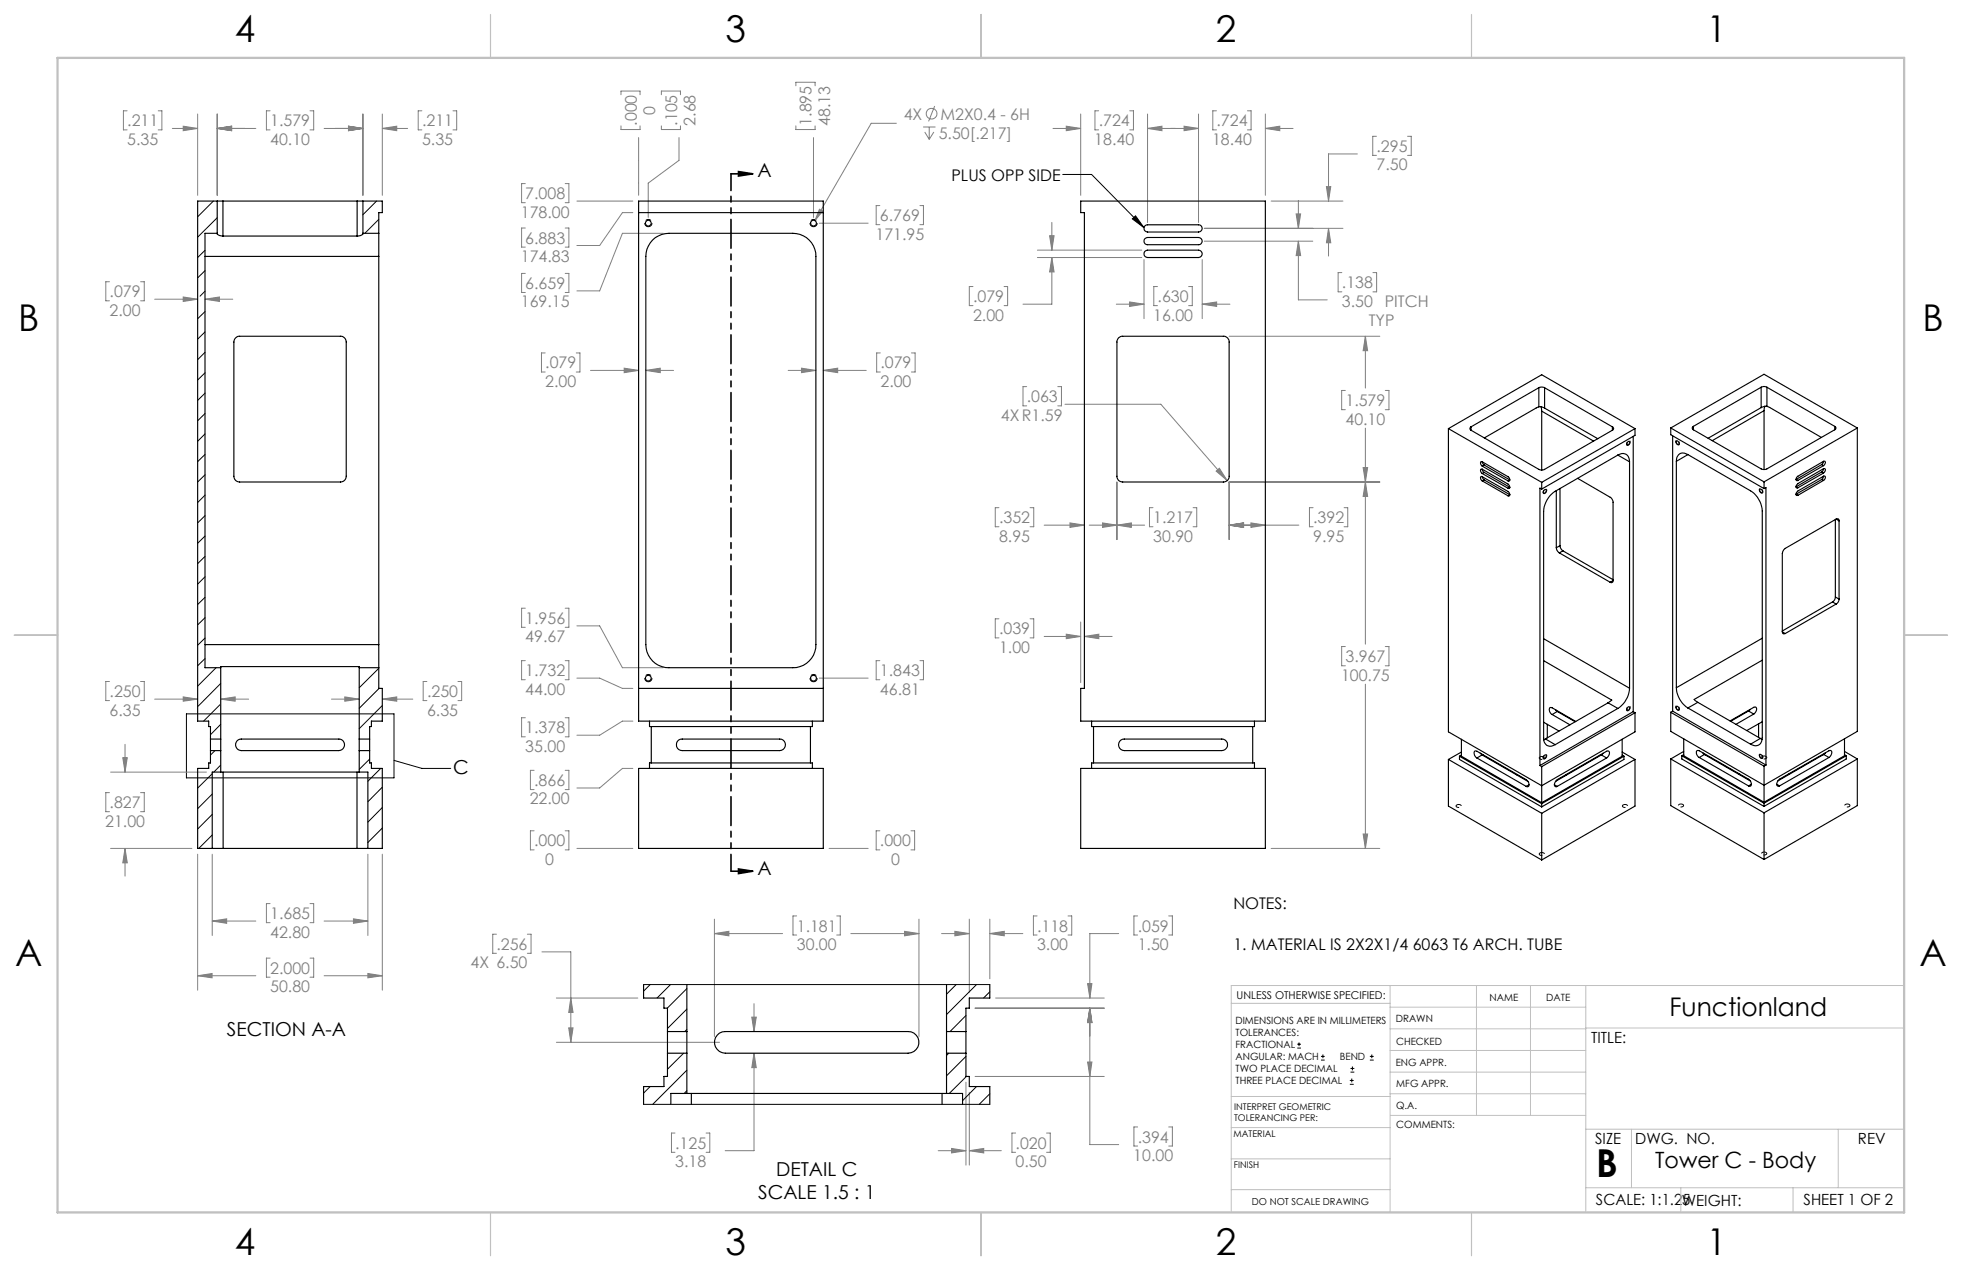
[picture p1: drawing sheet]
<svg xmlns="http://www.w3.org/2000/svg" width="432mm" height="279mm" viewBox="0 0 432 279" stroke-linecap="round" stroke-linejoin="round" font-family="sans-serif">
<g fill="none" stroke="#808080" stroke-width=".22">
<path d="M175.2 18.9v-.8h4.2v.8M28 24.4h-.8v4.2h.8M34.8 24.4h.8v4.2h-.8M37.9 28.3h5.6M40.3 27.8l3.2 .5-3.2 .5zM43.5 25.1v17.9M47.8 28.3l3.2-.5v1zM47.8 28.3h8.5M47.8 25.1v17.9M59.4 24.4h-.8v4.2h.8M68.2 24.4h.8v4.2h-.8M71.3 28.3h8.6"/>
<path d="M76.7 27.8l3.2 .5-3.2 .5zM79.9 25.1v17.9M84.1 28.3l3.2-.5v1zM84.1 28.3h5.6M84.1 25.1v17.9M92.9 24.4h-.9v4.2h.9M99.7 24.4h.8v4.2h-.8M136.7 20.8v-.8h4.2v.8M136.7 27.7v.8h4.2v-.8M140.5 30.3v12.7M145.6 27.7v.8h4.2v-.8M145.6 20.8v-.8h4.2v.8"/>
<path d="M149.4 30.3v5l-6.7 5v7.5M175.2 27.7v.8h4.2v-.8M179 30.3v17.5M197.3 27.1h-5.6l-12.3 21.4M203.2 27.9h2.7M203.5 29l1 1.7M204.5 27.9v2.8M205.5 29l-1 1.7M205.7 23.3l-1.3 3.4M231.7 28.3h6.1M234.7 27.8l3.1 .5-3.1 .5zM237.8 25.1v17.9"/>
<path d="M241.8 24.4h-.8v4.2h.8M248.6 24.4h.8v4.2h-.8M252.6 28.3l3.1-.5v1zM252.6 25.1v23.9M252.6 28.3h11.2M260.6 27.8l3.2 .5-3.2 .5zM263.8 25.1v23.9M267.7 24.4h-.8v4.2h.8M274.5 24.4h.8v4.2h-.8M278.5 28.3l3.2-.5v1zM278.5 28.3h6.1M278.5 25.1v17.9"/>
<path d="M298.7 33.9h-6.3v10.3M302.9 30h-.8v4.2h.8M309.8 30h.8v4.2h-.8M115.6 40.4h-.8v4.2h.8M115.6 50.2h-.8v4.2h.8M124.4 40.4h.8v4.2h-.8M124.4 50.2h.8v4.2h-.8M127 44.2h12.3M139.3 46.8h-2.3l-5 7.2h-5M145.9 51.3h-8.9l-5 12.7h-5M180.3 49.1h10.8M180.3 46l.7 .5-1.6 2z"/>
<path d="M193.6 45.2h-.8v4.2h.8M202.5 45.2h.7v4.2h-.7M228.3 55h23M228.3 56.7h23M231 51.9h1l-.5 3.1zM231.5 56.7l.5 3.1h-1zM231.5 56.7v10.2h-6.4M231.5 48.9v6.1M251.8 57.1v13M264.6 57.1v13M265 50.2h30.6M265 53.1h23.9"/>
<path d="M279.8 44.2h15.8M285.3 47.1h.9l-.4 3.1zM285.8 53.1l.4 3.1h-.9zM285.8 53.1v12.9h6.3M285.8 44.1v6.1M291.9 41.1h1l-.5 3.1zM292.4 50.2l.5 3.2h-1zM292.4 50.2v6.1M295.3 60h-.8v4.2h.8M302.2 60h.8v4.2h-.8M24.1 62h-.8v4.2h.8M30.9 62h.9v4.2h-.9"/>
<path d="M34 65.8h9.5M40.3 65.3l3.2 .5-3.2 .5zM45.1 65.8l3.2-.5v1zM45.1 65.8h6.1M115.6 60.1h-.8v4.2h.8M120 77.6h-.8v4.2h.8M124.4 60.1h.8v4.2h-.8M126.8 77.6h.8v4.2h-.8M193.7 77.6h-.8v4.2h.8M200.6 77.6h.8v4.2h-.8M214.1 63h-.8v4.2h.8M221 63h.8v4.2h-.8"/>
<path d="M245.7 66.9h6.1M248.6 66.4l3.2 .5-3.2 .5zM254.7 63h-.8v4.2h.8M261.6 63h.8v4.2h-.8M264.6 66.9l3.2-.5v1zM264.6 66.9h6.1M270.5 74h33.2M300.5 74l.5 3.2h-1zM300.5 74v11.4M130 81.5h10.5M137.4 81l3.1 .5-3.1 .5zM142.1 81.5l3.2-.5v1z"/>
<path d="M142.1 81.5h6.1M173.5 81.5h6.1M176.4 81l3.2 .5-3.2 .5zM181.2 81.5l3.2-.5v1zM181.2 81.5h9.4M226 85.1h-.9v4.2h.9M232.8 85.1h.8v4.2h-.8M234.4 88.9h21.1l14.6 16.8M296.1 85.9h-.8v4.2h.8M300.5 94.2v47.5M304.9 85.9h.8v4.2h-.8M219.9 111.7h-.9v4.2h.9"/>
<path d="M226.7 111.7h.8v4.2h-.8M229.8 115.5h8.9M235.5 115l3.2 .5-3.2 .5zM239.7 115.5h12.2M242.6 115l3.2 .5-3.2 .5zM245.8 115.5l3.2-.5v1zM245.8 106v12.7M253.8 111.7h-.8v4.2h.8M262.6 111.7h.8v4.2h-.8M267.7 103.6l.7-.6 1.7 2.7zM270.5 115.5l3.2-.5v1zM270.5 115.5h15.4"/>
<path d="M275.3 115l3.2 .5-3.2 .5zM289 111.7h-.8v4.2h.8M295.8 111.7h.8v4.2h-.8M300 102.9h1l-.5 3.1zM300.5 106l.5 3.2h-1zM303.7 106h-33.2v12.7M115.6 133.8h-.8v4.2h.8M124.4 133.8h.8v4.2h-.8M127 137.7h5l5 9.2h8.9M219.9 136.1h-.9v4.2h.9M226.7 136.1h.8v4.2h-.8M234.7 139.5l3.1 .5-3.1 .5z"/>
<path d="M237.8 136.8v13.4M24.1 149.9h-.8v4.2h.8M30.9 149.9h.9v4.2h-.9M34 153.8h9.5M40.3 153.3l3.2 .5-3.2 .5zM48.6 153.8l3.2-.5v1zM48.6 153.8h6.1M73 153.8h6.1M75.9 153.3l3.2 .5-3.2 .5zM84.1 153.8l3.2-.5v1zM84.1 153.8h6.7M93.9 149.9h-.8v4.2h.8"/>
<path d="M100.8 149.9h.8v4.2h-.8M115.6 157.9h-.8v4.2h.8M115.6 145.3h-.8v4.2h.8M124.4 145.3h.8v4.2h-.8M124.4 157.9h.8v4.2h-.8M127 149.2h5l5 2.2h2.3M139.3 158.6h-2.3l-5 3.1h-5M180.3 149.2h10.8M193.6 145.3h-.8v4.2h.8M202.5 145.3h.7v4.2h-.7M229.8 140h8M238.7 140l3.1-.5v1z"/>
<path d="M238.7 140h6.1M296.1 142.2h-.8v4.3h.8M300.5 150.5v36.2M304.9 142.2h.8v4.3h-.8M24.1 174.4h-.8v4.2h.8M24.3 169.9h21.1M27 166.7h1l-.5 3.2zM27.5 163.8v6.1M30.9 174.4h.9v4.2h-.9M117.5 169.5h-.8v4.2h.8M124.4 169.5h.8v4.2h-.8M139.3 169.1h-2.3l-5 4.3h-5"/>
<path d="M24.3 186.7h17.9M27.5 186.7l.5 3.1h-1zM27.5 186.7v6.1M43.5 187.9v29.9M46.7 187.9v17.9M59.4 198.8h-.8v4.2h.8M68.2 198.8h.8v4.2h-.8M81 187.9v17.9M84.1 187.9v29.9M117.5 182.8h-.8v4.2h.8M124.4 182.8h.8v4.2h-.8M127 186.7h12.3"/>
<path d="M182.5 186.7h8.6M193.6 182.8h-.8v4.2h.8M200.5 182.8h.8v4.2h-.8M279.8 186.7h23.9M300 183.5h1l-.5 3.2zM43.5 214.7l3.2-.5v.9zM43.5 214.7h12.8M46.7 202.6l3.2-.5v1zM46.7 202.6h9.6M59.4 210.8h-.8v4.2h.8M68.2 210.8h.8v4.2h-.8M71.3 214.7h12.8"/>
<path d="M71.3 202.6h9.7M77.8 202.1l3.2 .5-3.2 .5zM81 214.2l3.1 .5-3.1 .4zM109.3 205.5h-.9v4.2h.9M116.1 205.5h.8v4.2h-.8M119.3 209.4h6.3v19.9M122.4 219.6h18M125.6 219.6l.5 3.1h-.9zM157.2 205.4l3.2-.5v1zM157.2 202.2v25.8M157.2 205.4h15M175.3 201.5h-.8v4.2h.8"/>
<path d="M184.1 201.5h.8v4.2h-.8M187.3 205.4h14.9M199.1 204.9l3.1 .5-3.1 .5zM202.2 202.2v25.8M207.2 205.4h6.1M210.1 204.9l3.2 .5-3.2 .5zM213.3 202.2v16.1M217.8 205.4l3.2-.5v1zM217.8 205.4h7.3M217.8 202.2v13.1M219.1 219.6h23.9M228.2 201.5h-.8v4.2h.8"/>
<path d="M235.1 201.5h.8v4.2h-.8M239.4 216.4h.9l-.4 3.2zM246.2 205.4h-6.3v14.2M250.4 201.5h-.8v4.2h.8M257.2 201.5h.8v4.2h-.8M122.4 229.3h36M125.2 226.1h.9l-.5 3.2zM165.5 223.8h.9l-.5 3.1zM165.9 231.7l.5 3.2h-.9zM165.9 231.7v21.5h-6.3M165.9 220.8v6.1M212.6 238.1v18.2"/>
<path d="M214.6 221.8h28.4M214.6 236.8h28.4M239.4 233.6h.9l-.4 3.2zM239.9 221.8l.4 3.2h-.9zM239.9 221.8v30h6.3M148.6 249.3h-.8v4.2h.8M155.4 249.3h.8v4.2h-.8M206.5 253.2h6.1M209.4 252.7l3.2 .5-3.2 .4zM213.3 253.2l3.2-.5v.9zM213.3 240.3v16M213.3 253.2h7.1"/>
<path d="M223.5 249.3h-.8v4.2h.8M230.3 249.3h.8v4.2h-.8M250.4 247.9h-.8v4.2h.8M257.2 247.9h.8v4.2h-.8"/>
<circle cx="205" cy="25" r="1.18"/>
</g>
<g fill="none" stroke="#000" stroke-width=".22">
<path d="M233.9 38.4h6.3l11.6 11.7M249.2 48.2l.7-.7 1.9 2.6zM41 157.1h45.7v14h-45.7zM86.7 167.3l6.2 1.8h6.3M285.5 230.6h.8M285.5 229.7h.8M285.9 229.3v.9M290.7 233.2h.8M290.7 232.4h.8M291.1 232v.8M297.1 238.5h.8M297.1 237.7h.8"/>
<path d="M297.2 235.9h.9M297.2 235.1h.9M297.5 237.3v.8M297.6 234.6v.9M301.5 233.2h.8M301.5 232.4h.8M301.9 232v.8"/>
</g>
<path d="M160.9 38.2h4.8M162.5 37.7l3.2 .5-3.2 .5zM160.9 191.7h4.8M162.5 191.2l3.2 .5-3.2 .5z" fill="none" stroke="#000" stroke-width=".35"/>
<g fill="none" stroke="#000" stroke-width=".22" stroke-dasharray="1.3 .6" stroke-dashoffset=".1" stroke-linecap="butt">
<path d="M358.4 97.9l-.1 .1a.52 .52 0 0 1-.3-.6 .52 .52 0 0 1 .5-.4h.2l.1 .4-.4 .5M369.2 97.8l-.3-.3a.39 .39 0 0 1 .1-.6 .39 .39 0 0 1 .5 .3l.1 .6h-.4M340 108.5l-.1 .1a.52 .52 0 0 1-.3-.6 .52 .52 0 0 1 .5-.4h.3v.4l-.4 .5M387.6 108.4l-.3-.3a.39 .39 0 0 1 0-.6 .39 .39 0 0 1 .6 .3v.6h-.3M358.4 156.3l-.1 .1a.52 .52 0 0 1-.3-.6 .52 .52 0 0 1 .5-.4h.2l.1 .4-.4 .5M369.2 156.2l-.3-.3a.39 .39 0 0 1 .1-.6 .39 .39 0 0 1 .5 .3l.1 .6h-.4M320.6 177.1a.52 .52 0 0 0 .3 .6 .52 .52 0 0 0 .6-.2l.1-.2-.2-.2h-.8M338.9 166.5v.1a.52 .52 0 0 0 .3 .6 .52 .52 0 0 0 .6-.3l.1-.2-.2-.2h-.8M340 166.9l-.1 .1a.52 .52 0 0 1-.3-.6 .52 .52 0 0 1 .5-.4h.3v.4l-.4 .5M357.2 177.1a.52 .52 0 0 0 .3 .6 .52 .52 0 0 0 .6-.2l.1-.2-.2-.2h-.8M370.4 177l-.4-.1a.39 .39 0 0 0-.6 .3 .39 .39 0 0 0 .6 .3l.5-.2-.1-.3M387.6 166.8l-.3-.3a.39 .39 0 0 1 0-.6 .39 .39 0 0 1 .6 .3v.6h-.3"/>
<path d="M388.7 166.4l-.4-.1a.39 .39 0 0 0-.6 .4 .39 .39 0 0 0 .6 .3l.5-.2-.1-.4M407 177l-.4-.1a.39 .39 0 0 0-.6 .3 .39 .39 0 0 0 .6 .3l.5-.2-.1-.3M338.9 187.6v.1a.52 .52 0 0 0 .3 .6 .52 .52 0 0 0 .6-.3l.1-.2-.2-.2h-.8M388.7 187.5l-.4-.1a.39 .39 0 0 0-.6 .4 .39 .39 0 0 0 .6 .3l.5-.2-.1-.4"/>
</g>
<path d="M142.7 49.9a.8 .8 0 0 1-.7-1.2 .8 .8 0 0 1 1.3-.1 .8 .8 0 0 1-.5 1.3h-.1M179.1 49.9a.8 .8 0 0 1-.8-1.2 .8 .8 0 0 1 1.4-.1 .8 .8 0 0 1-.5 1.3h-.1M142.7 150a.8 .8 0 0 1-.7-1.2 .8 .8 0 0 1 1.3-.1 .8 .8 0 0 1-.5 1.3h-.1M179.1 150a.8 .8 0 0 1-.8-1.2 .8 .8 0 0 1 1.4-.1 .8 .8 0 0 1-.5 1.3h-.1" fill="none" stroke="#000" stroke-width=".22" stroke-dasharray="1.3 .6" stroke-linecap="butt"/>
<path d="M160.9 38.2v153.5" fill="none" stroke="#000" stroke-width=".35" stroke-dasharray="6.3 1.3 1.3 1.3 1.3 1.3" stroke-dashoffset="2.7"/>
<g fill="none" stroke="#c0c0c0" stroke-width=".22">
<path d="M305.9 216.8v49.9M324.9 216.8v28.6M336.8 216.8v28.6M349 216.8v49.9M419.1 216.8h-148.1v49.9M271 220.7h34.9M305.9 231.1h43.1M305.9 226.3h43.1M305.9 221.6h43.1M305.9 235.9h43.1M349 226.2h70.1M271 255h34.9"/>
<path d="M271 248.1h35M271 241.2h35M305.9 240.6h43.1M306 245.4h43M349 248.4h70.1M359.1 248.4v12.9M404.6 248.4v12.9M271 261.7h34.9M349 261.3h70.1M369.9 261.3v5.4M394.6 261.3v5.4"/>
</g>
<path d="M108 3.2v9.5M215.9 3.2v9.5M323.8 3.2v9.5M3.1 139.7h9.6M419.1 139.7h9.5M108 266.7v9.6M215.9 266.7v9.6M323.8 266.7v9.6" fill="none" stroke="#c0c0c0" stroke-width=".25"/>
<path d="M12.7 12.7h406.4v254h-406.4z" fill="none" stroke="#c0c0c0" stroke-width=".5"/>
<path d="M162.5 37.7l3.2 .5-3.2 .5zM162.5 191.2l3.2 .5-3.2 .5z" fill="#000"/>
<path d="M137.4 81l3.1 .5-3.1 .5zM142.1 81.5l3.2-.5v1zM181.2 81.5l3.2-.5v1zM176.4 81l3.2 .5-3.2 .5zM180.3 46l-.9 2.5 1.6-2zM238.7 140l3.1-.5v1zM234.7 139.5l3.1 .5-3.1 .5zM234.7 27.8l3.1 .5-3.1 .5zM252.6 28.3l3.1-.5v1zM278.5 28.3l3.2-.5v1zM260.6 27.8l3.2 .5-3.2 .5zM291.9 41.1h1l-.5 3.1zM292.4 50.2l.5 3.2h-1zM285.3 47.1h.9l-.4 3.1zM285.8 53.1l.4 3.1h-.9zM248.6 66.4l3.2 .5-3.2 .5zM264.6 66.9l3.2-.5v1zM231 51.9h1l-.5 3.1zM231.5 56.7l.5 3.1h-1zM300 183.5h1l-.5 3.2zM300.5 106l.5 3.2h-1zM300.5 74l.5 3.2h-1zM300 102.9h1l-.5 3.1zM242.6 115l3.2 .5-3.2 .5zM270.5 115.5l3.2-.5v1zM245.8 115.5l3.2-.5v1zM235.5 115l3.2 .5-3.2 .5zM270.5 115.5l3.2-.5v1zM275.3 115l3.2 .5-3.2 .5zM267.7 103.6l2.4 2.1-1.7-2.7zM43.5 214.7l3.2-.5v.9zM81 214.2l3.1 .5-3.1 .4zM46.7 202.6l3.2-.5v1zM77.8 202.1l3.2 .5-3.2 .5zM27.5 186.7l.5 3.1h-1zM27 166.7h1l-.5 3.2zM40.3 153.3l3.2 .5-3.2 .5zM48.6 153.8l3.2-.5v1zM75.9 153.3l3.2 .5-3.2 .5zM84.1 153.8l3.2-.5v1zM40.3 65.3l3.2 .5-3.2 .5zM45.1 65.8l3.2-.5v1zM40.3 27.8l3.2 .5-3.2 .5zM47.8 28.3l3.2-.5v1zM47.8 28.3l3.2-.5v1zM76.7 27.8l3.2 .5-3.2 .5zM84.1 28.3l3.2-.5v1zM76.7 27.8l3.2 .5-3.2 .5zM125.6 219.6l.5 3.1h-.9zM125.2 226.1h.9l-.5 3.2zM165.5 223.8h.9l-.5 3.1zM165.9 231.7l.5 3.2h-.9zM157.2 205.4l3.2-.5v1zM199.1 204.9l3.1 .5-3.1 .5zM217.8 205.4l3.2-.5v1zM210.1 204.9l3.2 .5-3.2 .5zM239.4 216.4h.9l-.4 3.2zM239.9 221.8l.4 3.2h-.9zM239.9 221.8l.4 3.2h-.9zM239.4 233.6h.9l-.4 3.2zM213.3 253.2l3.2-.5v.9zM209.4 252.7l3.2 .5-3.2 .4z" fill="#808080"/>
<path d="M249.2 48.2l.7-.7 1.9 2.6z" fill="#000"/>
<g fill="none" stroke="#000" stroke-width=".25">
<path d="M45.1 56.4h38.3M47.8 51.3v.2l.5 .3 .8 .1M47.8 44.2h1.3M47.8 44.2h-4.3v114.4h2.4v1.2h.4v2.8M47.8 51.3h-2.7v95.6h3.5M47.8 44.2v7.1M49.1 44.2h29.5M49.1 51.9h29.5M49.1 44.2v7.7M78.6 44.2h1.3M78.6 44.2v7.7M79.9 51.3l-.3 .4-1 .2"/>
<path d="M79.9 44.2h4.2v2.6h-.7v4.5M79.9 51.3h3.5M79.9 44.2v7.1M83.4 51.3v5.1M83.4 56.4v85.4M140.5 44.2h40.7v114.4h-40.7zM140.5 46.8h40.7M143.6 52.8a5.4 5.4 0 0 1 3.6-1.5h27.3a5.1 5.1 0 0 1 5.1 5.1v85.4a5.1 5.1 0 0 1-5.1 5.1h-27.3a5.1 5.1 0 0 1-5.1-5.1v-85.4a5 5 0 0 1 1.5-3.6zM237.8 44.2h40.7v114.4h-40.7v-7.2h.9v-104.6h-.9zM252 49.7l.6-.2h11.2a.79 .79 0 0 1 .8 .8 .79 .79 0 0 1-.8 .7h-11.2a.8 .8 0 0 1-.8-.5 .8 .8 0 0 1 .2-.8zM252 52.5l.6-.3h11.2a.79 .79 0 0 1 .8 .8 .79 .79 0 0 1-.8 .8h-11.2a.78 .78 0 0 1-.8-.4 .78 .78 0 0 1 .2-.9zM252 55.3l.6-.3h11.2a.81 .81 0 0 1 .8 .8 .81 .81 0 0 1-.8 .9h-11.2a.8 .8 0 0 1-.8-.5 .8 .8 0 0 1 .2-.9z"/>
<path d="M51.9 74.3l.6-.3h22.4a1.26 1.26 0 0 1 1.3 1.2v29.6a1.26 1.26 0 0 1-1.3 1.2h-22.2a1.26 1.26 0 0 1-1.2-1.2v-29.6zM246.2 74.3l.6-.3h22.4a1.21 1.21 0 0 1 1.3 1.2v29.6a1.21 1.21 0 0 1-1.3 1.2h-22.1a1.21 1.21 0 0 1-1.3-1.2v-29.8zM318.8 94.3l20.5 11.8M318.8 94.3l20.5-11.9 20.5 11.9M318.8 94.3v66.7l20.5 11.9 20.5-11.9v-4.2M323.7 93.9a.4 .4 0 0 0-.2 .4 .4 .4 0 0 0 .2 .4M323.7 94.7l15 8.6a1.23 1.23 0 0 0 1.2 0l15-8.6M323.7 93.9v.8M338.7 85.3l.4-.1 .8 .1M338.7 89.5l-12 6.8M338.7 89.5h.5l.7 .3M338.7 85.3l-15 8.6"/>
<path d="M338.7 85.3v4.2M339.1 89.5l.2 1M339.3 90.5v12.9M339.3 90.5l11.4 6.5M339.9 85.3l15 8.6M339.9 89.8l11.7 6.7M339.9 85.3v4.5M354.9 93.9a.38 .38 0 0 1 .2 .4 .38 .38 0 0 1-.2 .4M354.9 93.9v.8M358.2 97.2l.3-.1a.44 .44 0 0 1 .1 .5 .44 .44 0 0 1-.5 .2zM359.4 96v60.6M359.8 94.3l-20.5 11.8"/>
<path d="M359.8 94.3v1.5l-20.5 11.8M367.7 94.2l20.5 11.8M367.7 94.2l20.5-11.9 20.6 11.9M367.7 94.2v1.4l20.5 11.9M368.1 95.9v60.6M369 97a.47 .47 0 0 1 .4 .3 .47 .47 0 0 1-.1 .5l-.4-.4zM372.7 93.8a.4 .4 0 0 0-.3 .4 .4 .4 0 0 0 .3 .3M372.7 94.5l15.4 8.8 .7-.1 15-8.7M372.7 93.8v.7M387.6 85.2a1.23 1.23 0 0 1 1.3 0M387.6 85.2l-14.9 8.6M387.6 89.7l-11.7 6.7"/>
<path d="M387.6 85.2v4.5M388.2 90.3v13M388.2 90.3l-11.4 6.6M388.4 89.4l-.2 .9M388.9 89.4h-.6l-.7 .3M388.9 89.4l12 6.8M388.9 85.2l14.9 8.6M388.9 85.2v4.2M403.8 93.8a.38 .38 0 0 1 .3 .4 .38 .38 0 0 1-.3 .3M403.8 93.8v.7M408.8 94.2l-20.6 11.8M408.8 94.2v66.7l-20.6 11.9-20.5-11.9v-4.2"/>
<path d="M326.2 103.2l5.7 3.3 .4 .7-.1 .3-.3-.1M326.2 103.2h-.3l-.1 .3 .4 .7M326.2 104.9l5.7 3.2 .4 .7-.1 .3h-.3M326.2 104.9l-.3-.1-.1 .3 .1 .4 .3 .3M326.2 101.6l5.7 3.3 .3 .3 .1 .4-.1 .2h-.3M326.2 101.6h-.3l-.1 .2 .4 .8M326.2 101.6l.4 .7M326.2 103.2l.4 .7M326.2 104.9l.4 .7M326.2 104.2l5.7 3.2M326.2 105.8l5.7 3.3M326.2 102.6l5.7 3.2"/>
<path d="M326.6 102.3l5.7 3.3-.4 .2M326.6 102.3l-.4 .3M326.6 103.9l5.7 3.3-.4 .2M326.6 103.9l-.4 .3M326.6 105.6l5.7 3.2-.4 .3M326.6 105.6l-.4 .2M339.3 106.1v1.5M339.3 107.6l-.4-.2v61M339.9 107.8l.2-.1a.43 .43 0 0 1 .1 .5 .43 .43 0 0 1-.5 .2zM342.5 107.9v12.6M343.3 107.5v12.6M347.2 105.2l7.2 4.2a1.29 1.29 0 0 1 .6 1.1v17.2"/>
<path d="M356.1 100.1a1.58 1.58 0 0 1 1.8-.2 1.58 1.58 0 0 1 .7 1.7M356.1 100.1l-13.8 8a5.6 5.6 0 0 0-2.6 4.4v49.8a1.55 1.55 0 0 0 .8 1.7 1.55 1.55 0 0 0 1.8-.2M356.1 100.1l2.5 1.5M358.6 101.6v49.8M368.9 101.5v49.8M371.5 100l13.8 8a5.8 5.8 0 0 1 2.5 4.4v49.8a1.58 1.58 0 0 1-.7 1.7 1.58 1.58 0 0 1-1.8-.2M371.5 100a1.55 1.55 0 0 0-1.8-.2 1.55 1.55 0 0 0-.8 1.7M371.5 100l-2.6 1.5M387.3 107.7a.43 .43 0 0 1 .5 .2 .43 .43 0 0 1-.1 .5l-.4-.3zM388.2 106v1.5M388.2 107.5l.5-.2v61M400.9 102.2l-5.6 3.3 .4 .2"/>
<path d="M400.9 102.2l.4 .2M400.9 103.8l-5.6 3.3 .4 .2M400.9 103.8l.4 .3M400.9 105.5l-5.6 3.2 .4 .3M400.9 105.5l.4 .2M401.3 101.5h.3l.1 .2-.4 .7M401.3 101.5l-5.6 3.3-.4 .5v.3l.4 .1M401.3 103.1h.3l.1 .3-.4 .7M401.3 103.1l-5.6 3.3-.4 .5v.3l.4 .1M401.3 104.8l.3-.1 .1 .3-.4 .7M401.3 104.8l-5.6 3.2-.4 .5v.4l.4 .1M401.3 101.5l-.4 .7"/>
<path d="M401.3 103.1l-.1 .4-.3 .3M401.3 104.8l-.4 .7M401.3 102.4l-5.6 3.3M401.3 104.1l-5.6 3.2M401.3 105.7l-5.6 3.3M403.9 114.3v17M404.1 114.2a.39 .39 0 0 1 .5 0 .39 .39 0 0 1 .1 .4M404.1 114.2l-11.2 6.5-.5 .6-.1 17.7M404.1 114.2l.6 .4M404.7 114.6v17.2M342.5 120.5l.1 .5 .6 .6M343.2 121.6l11.2 6.5"/>
<path d="M343.3 120.1l.1 .4 .6 .7M343.3 120.1l-.8 .4M344 121.2l-.8 .4M344 121.2l11 6.3M355 127.7a.39 .39 0 0 1-.2 .4 .39 .39 0 0 1-.4 0M355 127.7l-.6 .4M392.3 139a.4 .4 0 0 0 .1 .4 .4 .4 0 0 0 .5 0M392.3 139l.6 .4M403.3 132.4l.8 .5M403.3 132.4l-11 6.4M403.9 131.3a1.29 1.29 0 0 1-.6 1.1M403.9 131.3l.8 .5"/>
<path d="M404.1 132.9l-11.2 6.5M404.7 131.8a1.29 1.29 0 0 1-.6 1.1M45.1 141.8h38.3M48.6 146.9v-.3h30.5v.3M48.6 146.9v15.7M79.1 146.9h4.3M79.1 146.9v15.7M83.4 141.8v5.1M83.4 146.9v4.5h.7v7.2h-2.4v1.2h-.3v2.8M140.5 151.4h40.7M142.9 158.6v1.2h35.9v-1.2M143.3 159.8v8.1"/>
<path d="M178.4 159.8v8.1M240.2 158.6v1.2h35.9v-1.2M240.7 159.8v8.1M275.7 159.8v8.1M339.7 145.3l15 8.7-.8 .6M339.7 140.5l18.9 10.9M339.7 158.9l3.4 1.9M340.5 159.3v3M341.6 157.2a1.02 1.02 0 0 1-.4-1.6l.4 .1 5.2 3M341.6 157.2l3.9 2.3M342.3 156.2l.4 .3M342.7 156.5l-1.1 .7"/>
<path d="M342.7 156.5l4 2.3M353.9 154.6l2.2 1.3M353.9 154.6l-13.8 8M356.1 155.9l-13.8 7.9M358.4 155.5h.1a.44 .44 0 0 1 .1 .5 .44 .44 0 0 1-.5 .2zM358.6 151.4a5.8 5.8 0 0 1-2.5 4.5M359.4 156.6l-20.5 11.8M359.4 156.6l.4 .2M359.8 156.8l-20.5 11.9M367.7 156.7l20.5 11.9M368.1 156.5l20.6 11.8M368.1 156.5l-.4 .2"/>
<path d="M368.9 155.5a.43 .43 0 0 1 .5 .2 .43 .43 0 0 1-.1 .5l-.3-.3zM368.9 151.3a5.6 5.6 0 0 0 2.6 4.5M371.5 155.8l13.8 7.9M373.7 154.5l-2.2 1.3M373.7 154.5l13.7 8M384.8 156.4l1.2 .7M384.8 156.4l-3.9 2.3M385.2 156.1l-.4 .3M386 157.1a.98 .98 0 0 0 .3-1.6l-5.5 3.1M386 157.1l-3.9 2.2M387 159.2v3M387.8 145.2l-14.9 8.7 .8 .6"/>
<path d="M387.8 158.8l-3.4 1.9M387.8 140.4l-18.9 10.9M46.3 162.6v2.5M46.3 165.1v2.8h-.4v1.2h-2.4v17.6h3.2M46.3 162.6h2.3M46.3 165.1h2.3M48.6 162.6v2.5M48.6 165.1v4.8M49.1 169.9v16.8M52.1 163l.6-.4h.4h21.5a1.27 1.27 0 0 1 1.2 1.3 1.27 1.27 0 0 1-1.2 1.2h-21.5a1.3 1.3 0 0 1-1-2.1zM78.6 169.9v16.8M79.1 162.6v2.5"/>
<path d="M79.1 162.6h2.3M79.1 165.1h2.3M79.1 165.1v4.8M81.4 162.6v2.5M81.4 165.1v2.8h.3v1.2h2.4v17.6h-3.1M140.5 169.1h40.7v17.6h-40.7zM142.9 169.1v-1.2h35.9v1.2M149.1 163.1l.6-.5h.4h21.5a1.27 1.27 0 0 1 1.3 1.3 1.27 1.27 0 0 1-1.3 1.2h-21.5a1.29 1.29 0 0 1-1.1-.7 1.29 1.29 0 0 1 .1-1.3zM237.8 169.1h40.7v17.6h-40.7zM240.2 169.1v-1.2h35.9v1.2M246.4 163.1l.7-.5h.3h21.5a1.27 1.27 0 0 1 1.3 1.3 1.27 1.27 0 0 1-1.3 1.2h-21.5a1.29 1.29 0 0 1-1-2zM318.8 167.1v10.2l20.5 11.9"/>
<path d="M318.8 167.1l20.5 11.8M321.2 166.4v.7l18.1 10.4M321.2 166.4l18.1 10.4M321.6 162.6v3.8l17.7 10.2M321.6 165.5l-2.8 1.6M321.6 166.1l-.4 .3M325 166.8a1.02 1.02 0 0 1-.3-1.6l.3 .1 10.9 6.2a1.02 1.02 0 0 1 .4 1.6l-.4-.1M325 166.8l10.9 6.2M325.8 165.7l.4 .4M326.2 166.1l-1.2 .7M326.2 166.1l10.1 5.8M326.4 166.1l-.1 .1"/>
<path d="M334 170.4l-.2 .1M336.5 172.6l-.6 .4M338.9 168.4l.4 .3M339.3 168.7v7.9M339.3 176.8v.7M339.3 178.9v10.3M339.9 166.2l.2-.1a.43 .43 0 0 1 .1 .5 .43 .43 0 0 1-.5 .2zM340.1 162.6l-.3 .2M340.1 162.6l2.2 1.2M342.1 172.6l.6 .4M344.7 170.4l.1 .1M352.2 166.1l.1 .1"/>
<path d="M352.4 166.1l1.2 .7M352.4 166.1l-10.1 5.8M352.8 165.7l-.4 .4M353.6 166.8a.98 .98 0 0 0 .3-1.6l-.3 .1-10.9 6.2a.98 .98 0 0 0-.3 1.6l.3-.1M353.6 166.8l-10.9 6.2M357 162.6v3.8l-17.7 10.2M357 165.5l2.8 1.6M357 166.1l.4 .3M357.4 166.4v.7l-18.1 10.4M357.4 166.4l-18.1 10.4M359.8 167.1v10.2l-20.5 11.9M359.8 167.1l-20.5 11.8"/>
<path d="M367.7 167v10.2l20.5 11.9M367.7 167l20.5 11.8M370.1 166.3v.7l18.1 10.4M370.1 166.3l18.1 10.4M370.6 162.5v3.8l17.6 10.2M370.6 165.3l-2.9 1.7M370.6 166l-.5 .3M374 166.7a.97 .97 0 0 1-.4-1.6l.4 .1 10.8 6.2a1.02 1.02 0 0 1 .4 1.6l-.4-.1M374 166.7l10.8 6.2M374.7 165.6l.4 .4M375.1 166l-1.1 .7M375.1 166l10.1 5.8"/>
<path d="M375.4 166l-.2 .1M382.9 170.3l-.1 .1M385.4 172.5l-.6 .4M387.3 166.1a.43 .43 0 0 1 .5 .1 .43 .43 0 0 1-.1 .6l-.4-.3zM387.4 162.5l.4 .2M387.4 162.5l-2.1 1.2M388.2 168.6v7.9M388.2 176.7v.7M388.2 178.8v10.3M388.7 168.3l-.5 .3M391 172.5l.7 .4M393.6 170.3l.1 .1"/>
<path d="M401.1 166l.1 .1M401.4 166l1.1 .7M401.4 166l-10.1 5.8M401.7 165.6l-.3 .4M402.5 166.7a.98 .98 0 0 0 .4-1.6l-.4 .1-10.8 6.2a.98 .98 0 0 0-.4 1.6l.4-.1M402.5 166.7l-10.8 6.2M405.9 162.5v3.8l-17.7 10.2M405.9 165.3l2.9 1.7M405.9 166l.4 .3M406.3 166.3v.7l-18.1 10.4M406.3 166.3l-18.1 10.4M408.8 167v10.2l-20.6 11.9"/>
<path d="M408.8 167l-20.6 11.8M46.7 186.7h2.4M46.7 186.7v-16.8h34.3v16.8M49.1 186.7h29.5M78.6 186.7h2.4M141.6 216.6v3h4.5v2.2h.8v5.1M151.2 216.6v10.3M208.3 216.6v10.3M217.8 216.6v3h-4.5v2.2h-.7v5.1M146.9 226.9v4.8M146.9 231.7v5.1h-.8v2.2h-4.5v4M146.9 231.7h4.3"/>
<path d="M146.9 226.9h4.3M151.2 226.9v4.8M151.2 231.7v8.9M157.8 227.8l.5-.5 1.3-.4h40.2a2.38 2.38 0 0 1 2.4 2.4 2.38 2.38 0 0 1-2.4 2.4h-40.2a2.38 2.38 0 0 1-2.1-1.4 2.38 2.38 0 0 1 .3-2.5zM208.3 226.9v4.8M208.3 231.7h4.3M208.3 226.9h4.3M208.3 231.7v8.9M212.6 226.9v4.8M212.6 231.7v5.1h.7v2.2h4.5v4M147.6 243v-2.4h64.2v2.4M152.2 240.6v2.4"/>
<path d="M207.3 240.6v2.4"/>
<circle cx="142.7" cy="49.1" r=".63"/>
<circle cx="179" cy="49.1" r=".63"/>
<circle cx="142.7" cy="149.2" r=".63"/>
<circle cx="179" cy="149.2" r=".63"/>
</g>
<g fill="none" stroke="#000" stroke-width=".22">
<path d="M45.1 55.1l-1.6 1.6M45.1 59.5l-1.6 1.6M47 44.2l-3.5 3.5M47.8 47.9l-4.3 4.3M82.9 44.2l-3 3M83.4 48.3l-3.1 3M45.1 64.1l-1.1 1.1M45.1 68.5l-1.6 1.6M45.1 73l-1.6 1.6M45.1 77.5l-1.6 1.6M45.1 82l-1.6 1.6M45.1 86.5l-1.6 1.6"/>
<path d="M45.1 91l-1.6 1.6M45.1 95.5l-1.6 1.6M45.1 100l-1.6 1.6M45.1 104.5l-1.6 1.5M45.1 108.9l-1.6 1.7M45.1 113.5l-1.6 1.5M45.1 117.9l-1.6 1.6M45.1 122.4l-1.6 1.6M45.1 126.9l-1.6 1.6M45.1 131.4l-1.6 1.6M45.1 135.9l-1.6 1.6M43.9 155l-.4 .4"/>
<path d="M45.1 140.4l-1.6 1.6M45.1 144.9l-1.6 1.6M47.6 146.9l-4.1 4.1M48.4 155l-3.6 3.6M48.6 159.3l-2.3 2.3M48.6 150.4l-4.6 4.5M83.4 147l-4.3 4.3M83.4 151.4l-4.3 4.4M84.1 155.2l-5 5.1M46.7 170.2l-3.2 3.2M46.7 174.7l-3.2 3.2M46.7 179.2l-3.2 3.2"/>
<path d="M47.3 165.1l-1 1M48.6 168.3l-1.5 1.6M81.4 167l-2.3 2.3M81.4 162.5l-.1 .1M83.8 169.1l-2.8 2.8M84.1 173.2l-3.1 3.2M84.1 177.7l-3.1 3.2M46.7 183.7l-3 3M84.1 182.2l-3.1 3.1M141.6 216.6h76.2M143.1 216.6l-1.5 1.5M147.6 216.6l-3 3"/>
<path d="M151.2 217.5l-4.3 4.3M210.4 216.6l-2.1 2.1M214.9 216.6l-6.6 6.6M217.8 218.2l-1.3 1.4M143.1 239l-1.5 1.5M150.5 231.7l-3.6 3.5M151.2 222l-4.3 4.3M151.2 226.5l-.5 .4M151.2 235.4l-7.5 7.6M151.2 240l-.6 .6M208.8 231.7l-.5 .5M212.6 232.4l-4.3 4.3"/>
<path d="M212.6 223.4l-3.5 3.5M212.7 236.8l-3.8 3.8M214.9 239l-3.1 3.1M141.6 243h76.2M217.8 240.6l-2.3 2.4"/>
</g>
<text font-size="8.5" x="351.3" y="259">B</text>
<g font-size="8.1">
<text x="51.7" y="9.3">4</text>
<text x="159.7" y="9.3">3</text>
<text x="267.6" y="9.3">2</text>
<text x="375.6" y="9.3">1</text>
<text x="4" y="72.8">B</text>
<text x="423.1" y="72.8">B</text>
<text x="3.3" y="212.5">A</text>
<text x="422.4" y="212.5">A</text>
<text x="51.7" y="276">4</text>
<text x="159.7" y="276">3</text>
<text x="267.6" y="276">2</text>
<text x="375.6" y="276">1</text>
</g>
<text font-size="5.6" x="367.4" y="223.4">Functionland</text>
<text font-size="4.9" x="364.3" y="257">Tower C - Body</text>
<g font-size="4.2">
<text x="166.7" y="39">A</text>
<text x="99.7" y="170.3">C</text>
<text x="166.7" y="192.4">A</text>
<text x="50" y="227.8">SECTION A-A</text>
<text x="166.9" y="263.9">SCALE 1.5 : 1</text>
<text x="170.8" y="258.6">DETAIL C</text>
</g>
<g font-size="3.5" fill="#808080">
<text x="28" y="27.8">.211</text>
<text x="59.5" y="27.8">1.579</text>
<text x="92.9" y="27.8">.211</text>
<text x="140.1" y="27.7" transform="rotate(-90 140.1 27.7)">.000</text>
<text x="144.2" y="25.2" transform="rotate(-90 144.2 25.2)">0</text>
<text x="149" y="27.7" transform="rotate(-90 149 27.7)">.105</text>
<text x="153.1" y="27.7" transform="rotate(-90 153.1 27.7)">2.68</text>
<text x="178.6" y="27.7" transform="rotate(-90 178.6 27.7)">1.895</text>
<text x="182.7" y="27.7" transform="rotate(-90 182.7 27.7)">48.13</text>
<text x="198.9" y="26.3">4X</text>
<text x="207" y="26.3">M2X0.4 - 6H</text>
<text x="241.8" y="27.8">.724</text>
<text x="267.7" y="27.8">.724</text>
<text x="28" y="31.9">5.35</text>
<text x="59.5" y="31.9">40.10</text>
<text x="92.9" y="31.9">5.35</text>
<text x="206.6" y="30.5">5.50[.217]</text>
<text x="240.8" y="31.9">18.40</text>
<text x="266.8" y="31.9">18.40</text>
<text x="303" y="33.4">.295</text>
<text x="303" y="37.5">7.50</text>
<text x="114.6" y="47.9">178.00</text>
<text x="115.6" y="43.8">7.008</text>
<text x="115.6" y="53.6">6.883</text>
<text x="192.7" y="52.7">171.95</text>
<text x="193.7" y="48.6">6.769</text>
<text x="114.6" y="57.6">174.83</text>
<text x="24.1" y="65.4">.079</text>
<text x="115.6" y="63.6">6.659</text>
<text x="295.3" y="63.4">.138</text>
<text x="24.1" y="69.5">2.00</text>
<text x="114.6" y="67.6">169.15</text>
<text x="214.1" y="66.5">.079</text>
<text x="214.1" y="70.5">2.00</text>
<text x="253.8" y="70.5">16.00</text>
<text x="254.8" y="66.5">.630</text>
<text x="295.3" y="67.5">3.50</text>
<text x="301.2" y="71.7">TYP</text>
<text x="304.8" y="67.5">PITCH</text>
<text x="120" y="81.1">.079</text>
<text x="193.8" y="81.1">.079</text>
<text x="120" y="85.1">2.00</text>
<text x="193.8" y="85.1">2.00</text>
<text x="226" y="88.5">.063</text>
<text x="296.1" y="89.3">1.579</text>
<text x="220.3" y="92.6">4XR1.59</text>
<text x="296.1" y="93.4">40.10</text>
<text x="219.9" y="115.1">.352</text>
<text x="219.9" y="119.2">8.95</text>
<text x="253.8" y="115.1">1.217</text>
<text x="253.8" y="119.2">30.90</text>
<text x="289" y="115.1">.392</text>
<text x="289" y="119.2">9.95</text>
<text x="115.6" y="137.2">1.956</text>
<text x="115.6" y="141.3">49.67</text>
<text x="219.9" y="139.6">.039</text>
<text x="219.9" y="143.6">1.00</text>
<text x="115.6" y="148.8">1.732</text>
<text x="193.7" y="148.8">1.843</text>
<text x="295.1" y="149.7">100.75</text>
<text x="296.1" y="145.7">3.967</text>
<text x="24.1" y="153.4">.250</text>
<text x="94" y="153.4">.250</text>
<text x="115.6" y="152.8">44.00</text>
<text x="193.7" y="152.8">46.81</text>
<text x="24.1" y="157.4">6.35</text>
<text x="94" y="157.4">6.35</text>
<text x="115.6" y="161.3">1.378</text>
<text x="115.6" y="165.4">35.00</text>
<text x="117.6" y="172.9">.866</text>
<text x="24.1" y="177.8">.827</text>
<text x="116.6" y="177">22.00</text>
<text x="23.1" y="181.9">21.00</text>
<text x="117.6" y="186.2">.000</text>
<text x="120" y="190.3">0</text>
<text x="193.7" y="186.2">.000</text>
<text x="196.1" y="190.3">0</text>
<text x="59.5" y="202.2">1.685</text>
<text x="59.5" y="206.3">42.80</text>
<text x="109.3" y="208.9">.256</text>
<text x="175.4" y="204.9">1.181</text>
<text x="175.4" y="209">30.00</text>
<text x="228.2" y="204.9">.118</text>
<text x="228.2" y="209">3.00</text>
<text x="250.4" y="204.9">.059</text>
<text x="250.4" y="209">1.50</text>
<text x="59.5" y="214.2">2.000</text>
<text x="103.5" y="213">4X 6.50</text>
<text x="59.5" y="218.3">50.80</text>
<text x="250.4" y="251.4">.394</text>
<text x="148.6" y="252.7">.125</text>
<text x="148.6" y="256.8">3.18</text>
<text x="223.5" y="252.7">.020</text>
<text x="223.5" y="256.8">0.50</text>
<text x="249.4" y="255.4">10.00</text>
</g>
<g font-size="3.5">
<text x="209.4" y="39.7">PLUS OPP SIDE</text>
<text x="271.4" y="200">NOTES:</text>
<text x="271.4" y="209.1">1. MATERIAL IS 2X2X1/4 6063 T6 ARCH. TUBE</text>
</g>
<g font-size="3.4">
<text x="350.2" y="229.5">TITLE:</text>
<text x="351.1" y="251.6">SIZE</text>
<text x="359.9" y="251.6">DWG. NO.</text>
<text x="408.9" y="251.7">REV</text>
<text x="351.2" y="265.2">SCALE: 1:1.25</text>
<text x="370.1" y="265.3">WEIGHT:</text>
<text x="396.9" y="265.2">SHEET 1 OF 2</text>
</g>
<text font-size="2.4" x="272.2" y="219.7">UNLESS OTHERWISE SPECIFIED:</text>
<g font-size="2.2">
<text x="327.8" y="220.1">NAME</text>
<text x="340.3" y="220.2">DATE</text>
<text x="271.9" y="225.3">DIMENSIONS ARE IN MILLIMETERS</text>
<text x="271.9" y="227.9">TOLERANCES:</text>
<text x="307.2" y="224.9">DRAWN</text>
<text x="271.9" y="230.6">FRACTIONAL</text>
<text x="271.9" y="233.2">ANGULAR: MACH</text>
<text x="294.9" y="233.2">BEND</text>
<text x="307.3" y="229.8">CHECKED</text>
<text x="271.9" y="235.9">TWO PLACE DECIMAL</text>
<text x="271.9" y="238.5">THREE PLACE DECIMAL</text>
<text x="307.2" y="234.5">ENG APPR.</text>
<text x="307.3" y="239.2">MFG APPR.</text>
<text x="307.3" y="243.9">Q.A.</text>
<text x="307.3" y="248.1">COMMENTS:</text>
</g>
<text font-size="2.1" x="275.5" y="265.1">DO NOT SCALE DRAWING</text>
<g font-size="2">
<text x="271.6" y="244.1">INTERPRET GEOMETRIC</text>
<text x="271.5" y="250.2">MATERIAL</text>
<text x="271.6" y="246.6">TOLERANCING PER:</text>
<text x="271.5" y="257">FINISH</text>
</g>
</svg>
